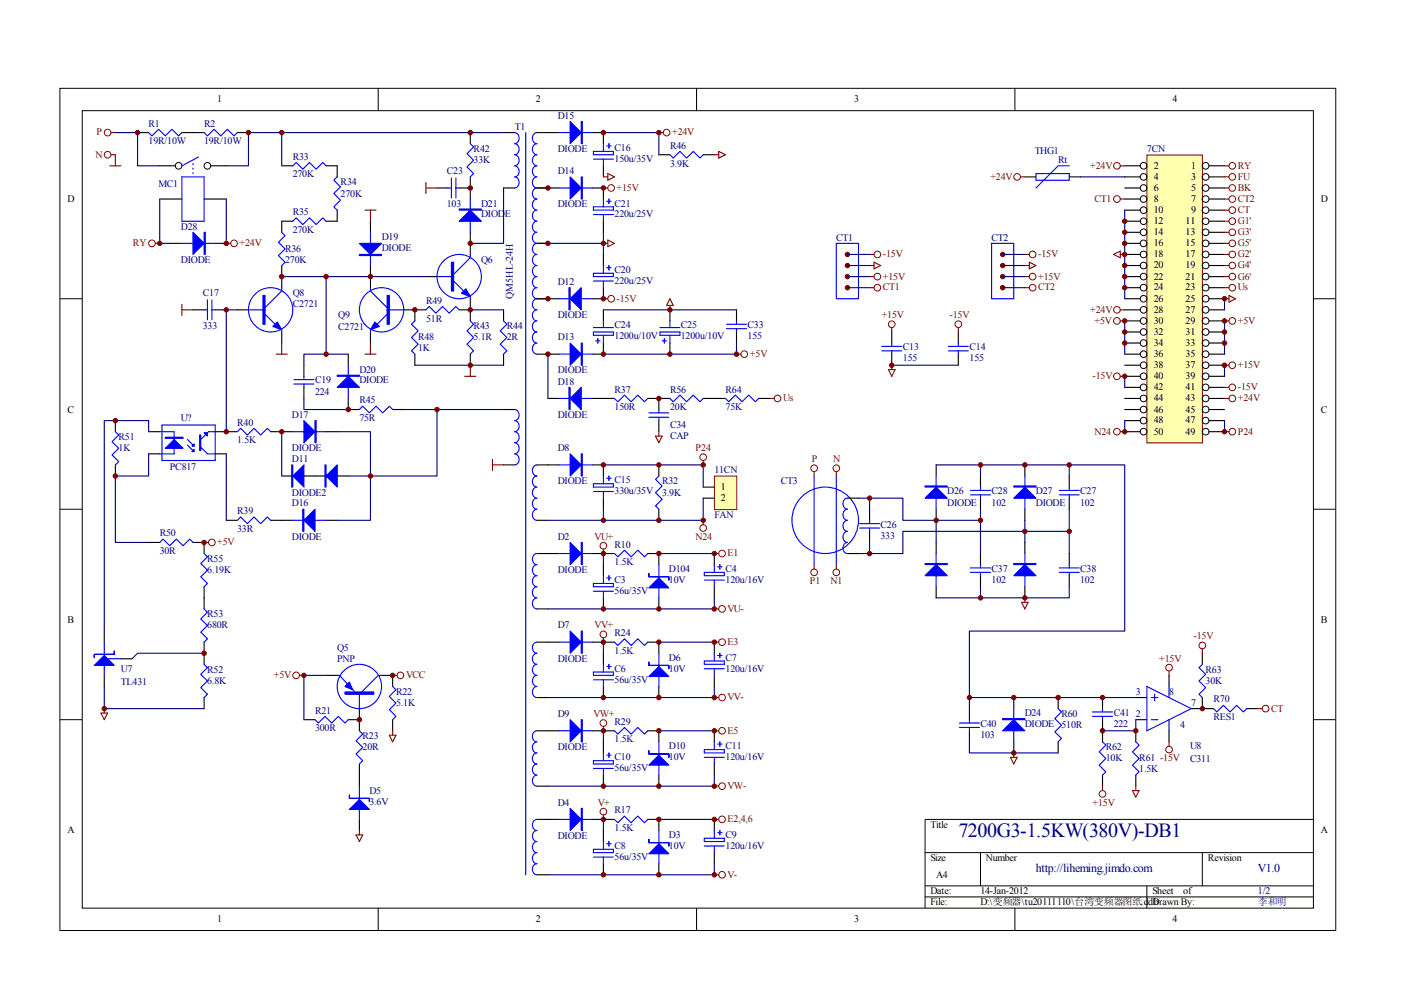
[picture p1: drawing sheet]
<svg xmlns="http://www.w3.org/2000/svg" width="297mm" height="210mm" viewBox="0 0 297 210" stroke-linecap="round" stroke-linejoin="round" font-family="sans-serif">
<g fill="none" stroke="#000" stroke-width=".21">
<path d="M12.7 18.7h270.5v178.6h-270.5zM80.2 18.7v4.7M147.7 18.7v4.7M215.2 18.7v4.7M17.4 23.5h261.1v169h-261.1zM12.7 63.3h4.7M278.4 63.3h4.7M12.7 108h4.7M278.4 108h4.7M12.7 152.6h4.7M278.4 152.6h4.7M278.4 173.7h-82.3v18.8"/>
<path d="M80.2 192.5v4.7M147.7 192.5v4.7M196.1 180.8h82.3M196.1 187.8h82.3M196.1 190.2h82.3M207.9 180.8v7M215.2 192.5v4.7M243.2 187.8v4.7M254.9 180.8v7"/>
</g>
<path d="M243.2 32.9h11.7v61h-11.7z" fill="#ffffb0"/>
<g fill="none" stroke="#800000" stroke-width=".21">
<path d="M243.2 32.9h11.7v61h-11.7z"/>
<circle cx="22.8" cy="32.8" r=".71"/>
<circle cx="22.8" cy="28.1" r=".7"/>
<circle cx="129.6" cy="39.9" r=".71"/>
<circle cx="141.3" cy="28.1" r=".71"/>
<circle cx="215.6" cy="37.5" r=".7"/>
<circle cx="236.8" cy="35.2" r=".71"/>
<circle cx="261.3" cy="35.2" r=".71"/>
<circle cx="261.3" cy="37.5" r=".71"/>
<circle cx="261.3" cy="39.9" r=".71"/>
<circle cx="32.2" cy="51.6" r=".71"/>
<circle cx="49.6" cy="51.6" r=".71"/>
<circle cx="236.8" cy="42.2" r=".71"/>
<circle cx="261.3" cy="49.2" r=".71"/>
<circle cx="261.3" cy="51.6" r=".71"/>
<circle cx="261.3" cy="53.9" r=".71"/>
<circle cx="261.3" cy="56.3" r=".71"/>
<circle cx="261.3" cy="46.9" r=".71"/>
<circle cx="261.3" cy="58.6" r=".71"/>
<circle cx="261.3" cy="42.2" r=".71"/>
<circle cx="129.6" cy="63.3" r=".71"/>
<circle cx="157.8" cy="75.1" r=".71"/>
<circle cx="236.8" cy="68" r=".71"/>
<circle cx="236.8" cy="79.8" r=".71"/>
<circle cx="236.8" cy="65.7" r=".71"/>
<circle cx="261.3" cy="68" r=".71"/>
<circle cx="261.3" cy="61" r=".71"/>
<circle cx="261.3" cy="77.4" r=".71"/>
<circle cx="164.9" cy="84.5" r=".7"/>
<circle cx="236.8" cy="91.5" r=".71"/>
<circle cx="261.3" cy="82.1" r=".71"/>
<circle cx="261.3" cy="91.5" r=".71"/>
<circle cx="261.3" cy="84.5" r=".71"/>
<circle cx="44.9" cy="115" r=".71"/>
</g>
<g fill="none" stroke="#000" stroke-width=".21">
<circle cx="37.9" cy="35.2" r=".71"/>
<circle cx="44" cy="35.2" r=".71"/>
<circle cx="242.5" cy="35.2" r=".71"/>
<circle cx="242.5" cy="39.9" r=".7"/>
<circle cx="242.5" cy="37.5" r=".7"/>
<circle cx="255.6" cy="35.2" r=".71"/>
<circle cx="255.6" cy="37.5" r=".71"/>
<circle cx="255.6" cy="39.9" r=".71"/>
<circle cx="242.5" cy="49.2" r=".71"/>
<circle cx="242.5" cy="51.6" r=".71"/>
<circle cx="242.5" cy="53.9" r=".7"/>
<circle cx="242.5" cy="44.6" r=".7"/>
<circle cx="242.5" cy="46.9" r=".7"/>
<circle cx="242.5" cy="56.3" r=".7"/>
<circle cx="242.5" cy="42.2" r=".7"/>
<circle cx="242.5" cy="58.6" r=".7"/>
<circle cx="255.6" cy="49.2" r=".71"/>
<circle cx="255.6" cy="51.6" r=".71"/>
<circle cx="255.6" cy="44.6" r=".71"/>
<circle cx="255.6" cy="53.9" r=".71"/>
<circle cx="255.6" cy="46.9" r=".71"/>
<circle cx="255.6" cy="56.3" r=".71"/>
<circle cx="255.6" cy="58.6" r=".71"/>
<circle cx="255.6" cy="42.2" r=".71"/>
<circle cx="242.5" cy="79.8" r=".71"/>
<circle cx="242.5" cy="65.7" r=".71"/>
<circle cx="242.5" cy="68" r=".71"/>
<circle cx="242.5" cy="72.7" r=".7"/>
<circle cx="242.5" cy="61" r=".7"/>
<circle cx="242.5" cy="77.4" r=".7"/>
<circle cx="242.5" cy="63.3" r=".7"/>
<circle cx="242.5" cy="70.4" r=".7"/>
<circle cx="242.5" cy="75.1" r=".7"/>
<circle cx="255.6" cy="68" r=".71"/>
<circle cx="255.6" cy="65.7" r=".71"/>
<circle cx="255.6" cy="79.8" r=".71"/>
<circle cx="255.6" cy="70.4" r=".71"/>
<circle cx="255.6" cy="75.1" r=".71"/>
<circle cx="255.6" cy="61" r=".71"/>
<circle cx="255.6" cy="72.7" r=".71"/>
<circle cx="255.6" cy="77.4" r=".71"/>
<circle cx="255.6" cy="63.3" r=".71"/>
<circle cx="242.5" cy="82.1" r=".71"/>
<circle cx="242.5" cy="91.5" r=".7"/>
<circle cx="242.5" cy="86.8" r=".7"/>
<circle cx="242.5" cy="89.2" r=".7"/>
<circle cx="242.5" cy="84.5" r=".7"/>
<circle cx="255.6" cy="82.1" r=".71"/>
<circle cx="255.6" cy="91.5" r=".71"/>
<circle cx="255.6" cy="89.2" r=".71"/>
<circle cx="255.6" cy="84.5" r=".71"/>
<circle cx="255.6" cy="86.8" r=".71"/>
</g>
<g fill="none" stroke="#000" stroke-width=".23">
<path d="M29.2 28.1h2.3M33.9 35.2h3.3M38.6 28.1h4.7M44.7 35.2h3.3M50.3 28.1h2.4M59.7 35.2h2.4M69.1 35.2h2.4v2.3M92.7 39.9h2.3M97.4 39.9h2.3M99.7 28.1v2.4M99.7 37.5v4.7M106.8 39.9h2.3"/>
<path d="M106.8 28.1h2.3M113.8 39.9h4.7M113.8 28.1h4.7M125.6 39.9h2.3v2.3M125.6 28.1h2.3v2.4M127.9 35.2v2.3M139.7 32.8h2.3M149.1 32.8h2.3M217.3 37.5h2.3M226.7 37.5h2.3M238.5 35.2h3.2M238.5 37.5h3.2"/>
<path d="M238.5 39.9h3.2M256.3 35.2h3.3M256.3 37.5h3.3M256.3 39.9h3.3M33.9 42.2h4.7M36.2 51.6h2.4M43.3 42.2h4.7M45.6 51.6h2.4M59.7 56.3v4.7M62.1 46.9h-2.4v2.4M71.5 44.6v2.3h-2.4M78.5 46.9v2.4"/>
<path d="M78.5 56.3v4.7M90.3 58.6h2.4M99.7 49.3v4.6M113.8 51.6h2.4M127.9 46.9v2.4M127.9 53.9v2.4M238.5 42.2h3.2M238.5 44.6h3.2M238.5 46.9h3.2M238.5 49.3h3.2M238.5 51.6h3.2M238.5 53.9h3.2"/>
<path d="M238.5 56.3h3.2M238.5 58.6h3.2M256.3 42.2h3.3M256.3 44.6h3.3M256.3 46.9h3.3M256.3 49.3h3.3M256.3 51.6h3.3M256.3 53.9h3.3M256.3 56.3h3.3M256.3 58.6h3.3M50.3 65.7h2.4M59.7 70.4v2.3"/>
<path d="M64.4 77.4v2.4M73.8 75.1v2.3M78.5 70.4v2.3M85.6 65.7h4.7M97.4 65.7h2.3M99.7 63.3v4.7M99.7 75.1v2.3M106.8 65.7v2.3M106.8 75.1v2.3M113.8 63.3h4.7M113.8 75.1h4.7M127.9 61v2.3h-2.3"/>
<path d="M127.9 72.7v2.4h-2.3M127.9 65.7v2.3M142 65.7v2.3M142 72.7v2.4M156.2 65.7v2.3M156.2 70.4v2.3M238.5 61h3.2M238.5 63.3h3.2M238.5 65.7h3.2M238.5 68h3.2M238.5 70.4h3.2M238.5 72.7h3.2"/>
<path d="M238.5 75.1h3.2M238.5 77.4h3.2M238.5 79.8h3.2M256.3 61h3.3M256.3 63.3h3.3M256.3 65.7h3.3M256.3 68h3.3M256.3 70.4h3.3M256.3 72.7h3.3M256.3 75.1h3.3M256.3 77.4h3.3M256.3 79.8h3.3"/>
<path d="M24.5 89.2v2.3M24.5 98.6v2.3M31.5 91.5h2.4M31.5 96.2h2.4M45.6 91.5h4.7M45.6 96.2h2.4M57.4 91.5h4.7M64.4 82.1v2.4M69.1 91.5h2.4M73.8 84.5v2.3h2.4M83.2 86.8h2.4M106.8 86.8h2.3"/>
<path d="M106.8 98.6h2.3M113.8 98.6h4.7M116.2 84.5h2.3M125.6 84.5h4.7M125.6 98.6h2.3v2.3M137.3 84.5h4.7M139.7 84.5v2.3M139.7 89.2v2.3M139.7 98.6v2.3M149.1 84.5h4.7M160.9 84.5h2.3M238.5 82.1h3.2"/>
<path d="M238.5 84.5h3.2M238.5 86.8h3.2M238.5 89.2h3.2M238.5 91.5h3.2M256.3 82.1h3.3M256.3 84.5h3.3M256.3 86.8h3.3M256.3 89.2h3.3M256.3 91.5h3.3M31.5 115h2.4M40.9 115h2.4v2.4M48 110.3h2.3"/>
<path d="M57.4 110.3h4.7M59.7 100.9h2.4M64.4 100.9h4.7M69.1 110.3h2.4M71.5 100.9h2.3M113.8 110.3h2.4M113.8 117.4h4.7M125.6 117.4h4.7M127.9 105.6v2.4M127.9 119.7v2.4M137.3 117.4h2.4v2.3M139.7 108v2.3"/>
<path d="M151.4 117.4v2.3M22.1 133.8v2.4M25.6 139.7h2.4M43.3 124.4v4.7M43.3 136.2v4.7M113.8 129.1h2.4M127.9 126.8v2.3M139.7 126.8v2.3M151.4 124.4v2.4M22.1 143.2v2.3M43.3 147.9v2.3M224.3 147.9v2.3"/>
<path d="M224.3 157.3v2.3M233.8 154.9v2.4M240.8 154.9v2.4M233.8 164.3v2.4M240.8 164.3v2.4"/>
</g>
<g fill="none" stroke="#800000" stroke-width=".23">
<path d="M23.3 35.2h2.3M23.5 28.1h1M23.5 32.8h1v2.4M90.3 39.9h2.4M90.3 38.7v2.3M127.9 37.5h1M127.9 39.9h1M128.9 36.8l1.4 .7-1.4 .7zM139.7 28.1h.9M151.4 32.8h1M152.4 32.1l1.4 .7-1.4 .7zM216.3 37.5h1"/>
<path d="M237.5 35.2h1M259.6 37.5h1M259.6 35.2h1M259.6 39.9h1M32.9 51.6h1M48 51.6h.9M77.4 44.6h2.3M78.5 44.6v2.3M127.9 51.6h1M128.9 50.9l1.4 .7-1.4 .7zM236.1 53.9l1.4-.7v1.5zM237.5 42.2h1"/>
<path d="M237.5 53.9h1M259.6 42.2h1M259.6 53.9h1M259.6 46.9h1M259.6 49.3h1M259.6 51.6h1M259.6 56.3h1M259.6 58.6h1M58.6 75.1h2.3M59.7 72.7v2.4M77.4 75.1h2.3M78.5 72.7v2.4"/>
<path d="M98.5 79.8h2.4M99.7 77.4v2.4M127.9 63.3h1M142 63.3l.7 1.5h-1.4zM142 64.8v.9M156.2 75.1h.9M237.5 68h1M237.5 79.8h1M237.5 65.7h1M259.6 68h1M259.6 77.4h1M259.6 63.3h1"/>
<path d="M259.6 61h1M260.6 62.6l1.4 .7-1.4 .7zM104.4 97.4v2.3M104.4 98.6h2.4M139 92.5h1.4l-.7 1.4zM139.7 91.5v1M163.2 84.5h.9M237.5 91.5h1M259.6 91.5h1M259.6 82.1h1M259.6 84.5h1M43.3 115h.9"/>
<path d="M21.4 151.2h1.4l-.7 1.4zM22.1 150.2v1"/>
</g>
<g fill="none" stroke="#000080" stroke-width=".23">
<path d="M24.5 28.1h4.7v7.1h4.7M59.7 28.1v7.1M106.8 39.9v11.7h-7.1M106.8 28.1h-54.1v7.1h-4.7M127.9 28.1h11.8v4.7M229 37.5h9.5M33.9 42.2v9.4h2.3M48 42.2v9.4M59.7 58.6h30.6M69.1 58.6v16.5M116.2 51.6h11.7M127.9 49.3v4.6"/>
<path d="M238.5 44.6v18.7M50.3 65.7h-2.3v25.8M73.8 75.1h-9.4v2.3M99.7 65.7h7.1M99.7 77.4h7.1M116.2 75.1v9.4M127.9 65.7h28.3M156.2 72.7v2.4h-28.3M238.5 68v7.1M238.5 79.8v2.3M259.6 63.3v2.4M259.6 68v7.1"/>
<path d="M259.6 77.4v2.4M31.5 96.2v4.7h-7v14.1h7M31.5 91.5v-2.3h-9.4v44.6M48 96.2v14.1M59.7 91.5v9.4M64.4 84.5v2.3h9.4M71.5 91.5h7v18.8h-7M85.6 86.8h21.2M92.7 86.8v14.1h-18.9M238.5 89.2v2.3M259.6 89.2v2.3M43.3 138.5h-14.1l-1.2 1.2"/>
<path d="M22.1 145.5v4.7h21.2"/>
</g>
<g fill="#800000" stroke="#800000" stroke-width=".21">
<circle cx="238.5" cy="46.9" r=".47"/>
<circle cx="238.5" cy="49.2" r=".47"/>
<circle cx="238.5" cy="51.6" r=".47"/>
<circle cx="238.5" cy="53.9" r=".47"/>
<circle cx="238.5" cy="56.3" r=".47"/>
<circle cx="238.5" cy="58.6" r=".47"/>
<circle cx="238.5" cy="61" r=".47"/>
<circle cx="259.6" cy="63.3" r=".47"/>
<circle cx="259.6" cy="68" r=".47"/>
<circle cx="238.5" cy="68" r=".47"/>
<circle cx="259.6" cy="70.4" r=".47"/>
<circle cx="238.5" cy="70.4" r=".47"/>
<circle cx="259.6" cy="72.7" r=".47"/>
<circle cx="238.5" cy="72.7" r=".47"/>
<circle cx="259.6" cy="77.4" r=".47"/>
<circle cx="238.5" cy="79.8" r=".47"/>
<circle cx="259.6" cy="91.5" r=".47"/>
<circle cx="99.7" cy="51.6" r=".47"/>
<circle cx="99.7" cy="28.1" r=".47"/>
<circle cx="29.2" cy="28.1" r=".47"/>
<circle cx="52.7" cy="28.1" r=".47"/>
<circle cx="59.7" cy="28.1" r=".47"/>
<circle cx="59.7" cy="58.6" r=".47"/>
<circle cx="78.5" cy="58.6" r=".47"/>
<circle cx="99.7" cy="65.7" r=".47"/>
<circle cx="33.9" cy="51.6" r=".47"/>
<circle cx="48" cy="51.6" r=".47"/>
<circle cx="73.8" cy="86.8" r=".47"/>
<circle cx="69.1" cy="58.6" r=".47"/>
<circle cx="69.1" cy="75.1" r=".47"/>
<circle cx="92.7" cy="86.8" r=".47"/>
<circle cx="78.5" cy="100.9" r=".47"/>
<circle cx="59.7" cy="91.5" r=".47"/>
<circle cx="48" cy="91.5" r=".47"/>
<circle cx="24.5" cy="100.9" r=".47"/>
<circle cx="24.5" cy="89.2" r=".47"/>
<circle cx="43.3" cy="138.5" r=".47"/>
<circle cx="22.1" cy="150.2" r=".47"/>
<circle cx="43.3" cy="115" r=".47"/>
<circle cx="99.7" cy="39.9" r=".47"/>
<circle cx="116.2" cy="39.9" r=".47"/>
<circle cx="116.2" cy="63.3" r=".47"/>
<circle cx="127.9" cy="39.9" r=".47"/>
<circle cx="127.9" cy="63.3" r=".47"/>
<circle cx="116.2" cy="75.1" r=".47"/>
<circle cx="116.2" cy="51.6" r=".47"/>
<circle cx="127.9" cy="51.6" r=".47"/>
<circle cx="127.9" cy="28.1" r=".47"/>
<circle cx="139.7" cy="28.1" r=".47"/>
<circle cx="139.7" cy="84.5" r=".47"/>
<circle cx="127.9" cy="75.1" r=".47"/>
<circle cx="142" cy="75.1" r=".47"/>
<circle cx="156.1" cy="75.1" r=".47"/>
<circle cx="142" cy="65.7" r=".47"/>
</g>
<g fill="none" stroke="#00f" stroke-width=".23">
<path d="M31.5 28.1l.7 .7 1.4-1.4 1.4 1.4 1.4-1.4 1.5 1.4 .7-.7M38.6 37.5h4.7v9.4h-4.7zM40.9 34.7v.2M40.9 35.6v.3M40.9 36.6v.2M42.1 33.3l-3.5 1.9M43.3 28.1l.7 .7 1.4-1.4 1.4 1.4 1.4-1.4 1.4 1.4 .7-.7M62.1 35.2l.7-.7 1.4 1.4 1.4-1.4 1.4 1.4 1.4-1.4 .7 .7M71.5 37.5l-.7 .7 1.4 1.4-1.4 1.4 1.4 1.4-1.4 1.5 .7 .7M95 39.9h.7M95.7 37.7v4.3M96.7 39.9h.7"/>
<path d="M96.7 37.7v4.3M99.7 30.5l.7 .7-1.4 1.4 1.4 1.4-1.4 1.4 1.4 1.4-.7 .7M109.1 28.1a1.2 1.2 0 0 1 1 1.2 1.2 1.2 0 0 1-1 1.2 1.2 1.2 0 0 1 1 1.1 1.2 1.2 0 0 1-1 1.2 1.2 1.2 0 0 1 1 1.2 1.2 1.2 0 0 1-1 1.2 1.2 1.2 0 0 1 1 1.1 1.2 1.2 0 0 1-1 1.2 1.2 1.2 0 0 1 1 1.2 1.2 1.2 0 0 1-1 1.2M111.5 28.1v157.4M113.8 28.1a1.2 1.2 0 0 0-.9 1.2 1.2 1.2 0 0 0 .9 1.2 1.21 1.21 0 0 0-.9 1.1 1.21 1.21 0 0 0 .9 1.2 1.2 1.2 0 0 0-.9 1.2 1.2 1.2 0 0 0 .9 1.2 1.2 1.2 0 0 0-.9 1.1 1.2 1.2 0 0 0 .9 1.2 1.2 1.2 0 0 0-.9 1.2 1.2 1.2 0 0 0 .9 1.2 1.2 1.2 0 0 0-.9 1.1 1.2 1.2 0 0 0 .9 1.2 1.2 1.2 0 0 0-.9 1.2 1.2 1.2 0 0 0 .9 1.2 1.2 1.2 0 0 0-.9 1.1 1.2 1.2 0 0 0 .9 1.2 1.21 1.21 0 0 0-.9 1.2 1.21 1.21 0 0 0 .9 1.2 1.2 1.2 0 0 0-.9 1.1 1.2 1.2 0 0 0 .9 1.2 1.2 1.2 0 0 0-.9 1.2 1.2 1.2 0 0 0 .9 1.1 1.2 1.2 0 0 0-.9 1.2 1.2 1.2 0 0 0 .9 1.2 1.2 1.2 0 0 0-.9 1.2 1.2 1.2 0 0 0 .9 1.1 1.2 1.2 0 0 0-.9 1.2 1.2 1.2 0 0 0 .9 1.2 1.2 1.2 0 0 0-.9 1.2 1.2 1.2 0 0 0 .9 1.1 1.2 1.2 0 0 0-.9 1.2 1.2 1.2 0 0 0 .9 1.2M118.5 39.9h7.1M118.5 28.1h7.1M125.8 32.1h4.2v.7h-4.2zM125.8 33.7h4.2M127.9 30.5v1.6M127.9 33.7v1.5M128.6 30.9h1"/>
<path d="M129.1 30.5v.9M142 32.8l.7 .7 1.5-1.4 1.4 1.4 1.4-1.4 1.4 1.4 .7-.7M219.6 36.8h7.1v1.4h-7.1zM226.7 35.2h-2.4l-4.7 4.7M38.6 51.6h7M59.7 49.3l.7 .7-1.4 1.4 1.4 1.4-1.4 1.4 1.4 1.4-.7 .7M62.1 46.9l.7-.7 1.4 1.4 1.4-1.4 1.4 1.4 1.4-1.4 .7 .7M78.5 49.3v7M92.7 58.6h3.5M96.2 59.6l2.1 2.1M99.7 53.9v.8l-3.5 3.5M99.7 42.2v7.1"/>
<path d="M125.8 57.9h4.2v.7h-4.2zM125.8 43.9h4.2v.7h-4.2zM125.8 45.5h4.2M125.8 59.6h4.2M127.9 42.2v1.7M127.9 45.5v1.4M127.9 56.3v1.6M127.9 59.6v1.4M128.6 42.7h1M128.6 56.8h1M129.1 42.2v.9M129.1 56.3v.9"/>
<path d="M52.7 65.7h3.5M56.2 66.6l2.1 2.1M59.7 61v.7l-3.5 3.5M59.7 69.9v.5M64.4 79.8v.7M73.8 77.4v7.1M78.5 61v.7l3.6 3.5M78.5 69.9v.5M82.1 65.7h3.5M82.1 66.6l-2.1 2.1M90.3 65.7l.7-.7 1.4 1.4 1.4-1.4 1.4 1.4 1.5-1.4 .7 .7M99.7 68l.7 .7-1.4 1.5 1.4 1.4-1.4 1.4 1.4 1.4-.7 .7"/>
<path d="M99.7 62.9v.4M106.8 68l.7 .7-1.4 1.5 1.4 1.4-1.4 1.4 1.4 1.4-.7 .7M113.8 65.7a1.2 1.2 0 0 0-.9 1.2 1.2 1.2 0 0 0 .9 1.1 1.2 1.2 0 0 0-.9 1.2 1.2 1.2 0 0 0 .9 1.2 1.2 1.2 0 0 0-.9 1.2 1.2 1.2 0 0 0 .9 1.1 1.2 1.2 0 0 0-.9 1.2 1.2 1.2 0 0 0 .9 1.2M118.5 63.3h7.1M118.5 75.1h7.1M125.8 70.4h4.2v.7h-4.2zM125.8 69.5h4.2M126.3 72.3h.9M126.8 71.8v.9M127.9 68v1.5M127.9 71.1v1.6M139.9 69.5h4.3"/>
<path d="M139.9 70.4h4.3v.7h-4.3zM140.4 72.3h.9M140.9 71.8v.9M142 68v1.5M142 71.1v1.6M154 68.7h4.3M154 69.7h4.3M156.2 68v.7M156.2 69.7v.7M24.5 91.5l.7 .7-1.4 1.4 1.4 1.5-1.4 1.4 1.4 1.4-.7 .7M33.9 91.5h3v4.7h-3M34.3 90.1h11.3v7.5h-11.3z"/>
<path d="M39.7 93.2l1.5 1.4M39.7 94.3l1.5 1.5M42.6 94.8l1.4 1.4h1.6M45.6 91.5h-1.4l-1.6 1.7M50.3 91.5l.7-.7 1.4 1.4 1.5-1.4 1.4 1.4 1.4-1.4 .7 .7M62.1 91.5h7M62.3 80.5h4.3M62.3 81.4h4.3M64.4 81.4v.7M76.2 86.8l.7-.7 1.4 1.4 1.4-1.4 1.4 1.4 1.4-1.4 .7 .7M109.1 86.8a1.2 1.2 0 0 1 1 1.2 1.2 1.2 0 0 1-1 1.2 1.2 1.2 0 0 1 1 1.2 1.2 1.2 0 0 1-1 1.1 1.2 1.2 0 0 1 1 1.2 1.2 1.2 0 0 1-1 1.2 1.2 1.2 0 0 1 1 1.2 1.2 1.2 0 0 1-1 1.1M109.1 96.2a1.2 1.2 0 0 1 1 1.2 1.2 1.2 0 0 1-1 1.2"/>
<path d="M113.8 98.6a1.2 1.2 0 0 0-.9 1.1 1.2 1.2 0 0 0 .9 1.2 1.2 1.2 0 0 0-.9 1.2 1.2 1.2 0 0 0 .9 1.2 1.2 1.2 0 0 0-.9 1.1 1.2 1.2 0 0 0 .9 1.2 1.2 1.2 0 0 0-.9 1.2 1.2 1.2 0 0 0 .9 1.2 1.2 1.2 0 0 0-.9 1.1 1.2 1.2 0 0 0 .9 1.2M118.5 84.5h7.1M118.5 98.6h7.1M130.3 84.5l.7 .7 1.4-1.4 1.4 1.4 1.4-1.4 1.4 1.4 .7-.7M137.6 87.5h4.2M137.6 88.5h4.2M139.7 86.8v.7M139.7 88.5v.7M142 84.5l.7 .7 1.5-1.4 1.4 1.4 1.4-1.4 1.4 1.4 .7-.7M153.8 84.5l.7 .7 1.4-1.4 1.4 1.4 1.4-1.4 1.4 1.4 .8-.7M33.9 115l.7-.7 1.4 1.4 1.4-1.4 1.4 1.4 1.4-1.4 .7 .7M43.3 117.4l.7 .7-1.4 1.4 1.4 1.4-1.4 1.4 1.4 1.4-.7 .7"/>
<path d="M50.3 110.3l.7-.7 1.4 1.4 1.5-1.4 1.4 1.4 1.4-1.4 .7 .7M62.1 110.3h7M113.8 117.4a1.2 1.2 0 0 0-.9 1.1 1.2 1.2 0 0 0 .9 1.2 1.2 1.2 0 0 0-.9 1.2 1.2 1.2 0 0 0 .9 1.2 1.2 1.2 0 0 0-.9 1.1 1.2 1.2 0 0 0 .9 1.2 1.2 1.2 0 0 0-.9 1.2 1.2 1.2 0 0 0 .9 1.2M118.5 117.4h7.1M125.8 102.6h4.2v.7h-4.2zM125.8 104.2h4.2M127.9 100.9v1.7M127.9 104.2v1.4M128.6 101.4h1M129.1 100.9v1M130.3 117.4l.7 .7 1.4-1.4 1.4 1.4 1.4-1.4 1.4 1.4 .7-.7M139.7 100.9l-.7 .7 1.4 1.4-1.4 1.4 1.4 1.5-1.4 1.4 .7 .7"/>
<path d="M139.7 119.7v7.1M151.4 119.7v1.7M152.6 119.7v1M22.1 136.2v7M22.3 139.7h3.3M43.3 129.1l.7 .7-1.4 1.4 1.4 1.4-1.4 1.4 1.4 1.4-.7 .8M113.8 126.8a1.2 1.2 0 0 0-.9 1.1 1.2 1.2 0 0 0 .9 1.2M125.8 123.7h4.2v.7h-4.2zM125.8 125.3h4.2M127.9 122.1v1.6M127.9 125.3v1.5M128.6 122.5h1"/>
<path d="M129.1 122.1v.9M149.3 121.4h4.3v.7h-4.3zM149.3 123h4.3M151.4 123v1.4M152.2 120.2h.9M43.3 140.9l.7 .7-1.4 1.4 1.4 1.4-1.4 1.4 1.4 1.4-.7 .7M224.3 150.2l.8 .7-1.5 1.5 1.5 1.4-1.5 1.4 1.5 1.4-.8 .7M233.8 157.3l.7 .7-1.5 1.4 1.5 1.4-1.5 1.4 1.5 1.4-.7 .7M240.8 157.3l.7 .7-1.4 1.4 1.4 1.4-1.4 1.4 1.4 1.4-.7 .7"/>
<circle cx="97.4" cy="58.6" r="4.7"/>
<circle cx="57.4" cy="65.7" r="4.7"/>
<circle cx="80.9" cy="65.7" r="4.7"/>
</g>
<g fill="#00f" stroke="#00f" stroke-width=".23">
<path d="M97.8 62.2l1-1 .9 1.7z"/>
<path d="M57.9 69.2l.9-.9 .9 1.6z"/>
<path d="M79.5 68.3l.9 .9-1.9 .7z"/>
<path d="M97.4 46.9l2.3-2.3 2.4 2.3z"/>
<path d="M76.2 51.6h4.7l-2.4 2.3z"/>
<path d="M40.9 49.3l2.4 2.3-2.4 2.3z"/>
<path d="M36.9 93.2l1.9 1.9h-3.8z"/>
<path d="M40.7 95.8l.5-.5v.5z"/>
<path d="M41.2 94.1v.5h-.5z"/>
<path d="M43.3 91.8h.7v.7z"/>
<path d="M66.8 108v4.7l-2.4-2.4z"/>
<path d="M71.5 82.1l2.3-2.3 2.4 2.3z"/>
<path d="M62.1 100.9l2.3-2.3v4.7z"/>
<path d="M71.5 98.6v4.7l-2.4-2.4z"/>
<path d="M64.4 89.2l2.4 2.3-2.4 2.4z"/>
<path d="M20 141.1l2.1-2.1 2.1 2.1z"/>
<path d="M120.9 25.8l2.3 2.3-2.3 2.4z"/>
<path d="M120.9 37.5l2.3 2.4-2.3 2.3z"/>
<path d="M120.9 63.3l2.3-2.3v4.7z"/>
<path d="M120.9 72.7l2.3 2.4-2.3 2.3z"/>
<path d="M120.9 84.5l2.3-2.4v4.7z"/>
<path d="M120.9 96.2l2.3 2.4-2.3 2.3z"/>
<path d="M120.9 115l2.3 2.4-2.3 2.3z"/>
<path d="M137.6 124.6l2.1-2.1 2.1 2.1z"/>
<path d="M95.7 55.6h.5v6.1h-.5z" fill-rule="evenodd"/>
<path d="M55.7 62.6h.5v6.1h-.5z" fill-rule="evenodd"/>
<path d="M82.1 62.6h.4v6.1h-.4z" fill-rule="evenodd"/>
<path d="M97.4 44.3h4.7v.3h-4.7z" fill-rule="evenodd"/>
<path d="M76.2 53.9h4.7v.3h-4.7z" fill-rule="evenodd"/>
<path d="M43.3 49.3h.2v4.6h-.2z" fill-rule="evenodd"/>
<path d="M35 92.7h3.8v.2h-3.8z" fill-rule="evenodd"/>
<path d="M42.3 92.2h.3v3.3h-.3z" fill-rule="evenodd"/>
<path d="M64.2 108h.2v4.7h-.2z" fill-rule="evenodd"/>
<path d="M71.5 79.5h4.7v.3h-4.7z" fill-rule="evenodd"/>
<path d="M61.8 98.6h.3v4.7h-.3z" fill-rule="evenodd"/>
<path d="M68.9 98.6h.2v4.7h-.2z" fill-rule="evenodd"/>
<path d="M66.8 89.2h.2v4.7h-.2z" fill-rule="evenodd"/>
<path d="M20 138.7v.7v-.7h4.2v-.7v.7z" fill-rule="evenodd"/>
<path d="M123.2 25.8h.3v4.7h-.3z" fill-rule="evenodd"/>
<path d="M123.2 37.5h.3v4.7h-.3z" fill-rule="evenodd"/>
<path d="M120.6 61h.3v4.7h-.3z" fill-rule="evenodd"/>
<path d="M123.2 72.7h.3v4.7h-.3z" fill-rule="evenodd"/>
<path d="M120.6 82.1h.3v4.7h-.3z" fill-rule="evenodd"/>
<path d="M123.2 96.2h.3v4.7h-.3z" fill-rule="evenodd"/>
<path d="M123.2 115h.3v4.7h-.3z" fill-rule="evenodd"/>
<path d="M137.6 121.6v.7h4.2v.7v-.7h-4.2z" fill-rule="evenodd"/>
</g>
<path d="M151.6 101h4.6v7h-4.6z" fill="#ffffb0"/>
<g fill="none" stroke="#800000" stroke-width=".21">
<path d="M151.5 100.9h4.7v7.1h-4.7z"/>
<circle cx="186" cy="53.9" r=".71"/>
<circle cx="186" cy="58.6" r=".71"/>
<circle cx="218.9" cy="53.9" r=".7"/>
<circle cx="218.9" cy="58.6" r=".7"/>
<circle cx="261.3" cy="44.6" r=".71"/>
<circle cx="186" cy="61" r=".71"/>
<circle cx="189.1" cy="68.7" r=".71"/>
<circle cx="203.2" cy="68.7" r=".71"/>
<circle cx="218.9" cy="61" r=".7"/>
<circle cx="149.1" cy="96.9" r=".71"/>
<circle cx="172.6" cy="99.3" r=".71"/>
<circle cx="177.3" cy="99.3" r=".71"/>
<circle cx="127.9" cy="115.7" r=".71"/>
<circle cx="149.1" cy="112" r=".71"/>
<circle cx="153.1" cy="117.4" r=".71"/>
<circle cx="127.9" cy="134.5" r=".71"/>
<circle cx="153.1" cy="129.1" r=".71"/>
<circle cx="153.1" cy="136.2" r=".71"/>
<circle cx="172.6" cy="121.4" r=".71"/>
<circle cx="177.3" cy="121.4" r=".7"/>
<circle cx="254.9" cy="136.9" r=".71"/>
<circle cx="62.8" cy="143.2" r=".71"/>
<circle cx="84.9" cy="143.2" r=".71"/>
<circle cx="127.9" cy="153.3" r=".71"/>
<circle cx="153.1" cy="147.9" r=".71"/>
<circle cx="153.1" cy="154.9" r=".71"/>
<circle cx="247.9" cy="158.9" r=".71"/>
<circle cx="247.9" cy="141.6" r=".71"/>
<circle cx="268.3" cy="150.2" r=".71"/>
<circle cx="127.9" cy="172.1" r=".71"/>
<circle cx="153.1" cy="173.7" r=".71"/>
<circle cx="153.1" cy="166.7" r=".71"/>
<circle cx="233.8" cy="168.3" r=".71"/>
<circle cx="153.1" cy="185.5" r=".71"/>
</g>
<g fill="none" stroke="#000" stroke-width=".23">
<path d="M40.9 65.7h2.4M45.6 65.7h2.4M88 65.7v2.3M88 75.1v2.3M189.1 70.4v2.3M189.1 75.1v2.3M203.2 70.4v2.3M203.2 75.1v2.3M198.5 98.6v2.3M217.3 98.6v2.3M149.1 103.3h2.3M149.1 105.6h2.3"/>
<path d="M179.7 105.6h2.3M179.7 117.4h2.3M184.4 108v2.3M184.4 112.7v2.3M198.5 108v2.3M198.5 115v2.4M207.9 100.9v2.4M207.9 105.6v2.4M207.9 117.4v2.3M217.3 108v2.3M217.3 115v2.4M226.7 100.9v2.4"/>
<path d="M226.7 105.6v2.4M226.7 117.4v2.3M113.8 136.2h4.7M125.6 136.2h4.7M127.9 138.5v2.4M137.3 136.2h2.4v2.3M151.4 136.2v2.3M198.5 124.4v2.4M207.9 122.1v2.3M217.3 124.4v2.4M226.7 122.1v2.3M254.9 138.5v2.4"/>
<path d="M64.4 152.6h2.4M69.1 143.2h2.4M73.8 152.6h2.4M76.2 150.2v4.7M80.9 143.2h2.3v2.3M83.2 152.6v2.3M113.8 147.9h2.4M113.8 154.9h4.7M125.6 154.9h4.7M127.9 145.5v2.4M127.9 157.3v2.3M137.3 154.9h2.4v2.4"/>
<path d="M139.7 145.5v2.4M151.4 143.2v2.3M151.4 154.9v2.4M205.5 150.2v2.4M205.5 154.9v2.4M214.9 147.9v2.3M214.9 157.3v2.3M233.8 147.9v2.3M233.8 152.6v2.3M240.8 147.9h2.4M240.8 152.6h2.4M247.9 143.2v2.3"/>
<path d="M247.9 154.9v2.4M252.6 150.2h4.7M254.9 147.9v2.3M264.3 150.2h2.4M76.2 162v4.7M76.2 173.7v2.4M113.8 166.7h2.4M113.8 173.7h4.7M125.6 173.7h4.7M127.9 164.3v2.4M127.9 176.1v2.3M137.3 173.7h2.4v2.4"/>
<path d="M139.7 164.3v2.4M151.4 162v2.3M151.4 173.7v2.4M113.8 185.5h2.4M127.9 183.1v2.4M139.7 183.1v2.4M151.4 180.8v2.3"/>
</g>
<g fill="none" stroke="#800000" stroke-width=".23">
<path d="M184.4 53.9h.9M184.4 58.6h.9M184.4 56.3h.9M185.3 55.6l1.4 .7-1.4 .7zM217.3 53.9h.9M217.3 58.6h.9M217.3 56.3h.9M218.2 55.6l1.4 .7-1.4 .7zM259.6 44.6h1M38.6 64.5v2.4M38.6 65.7h2.3M184.4 61h.9"/>
<path d="M188.4 78.4h1.4l-.7 1.4zM189.1 69.5v.9M189.1 77.4v1M203.2 69.5v.9M217.3 61h.9M149.1 97.6v1M172.6 100v.9M177.3 100v.9M127.9 116.4v1M149.1 110.3v1M151.4 117.4h1M172.6 119.7v1"/>
<path d="M177.3 119.7v1M127.9 135.2v1M151.4 129.1h1M151.4 136.2h1M216.6 127.7h1.4l-.7 1.4zM217.3 126.8v.9M254.9 137.6v.9M63.5 143.2h.9M82.5 155.9h1.5l-.8 1.4zM83.2 143.2h1M83.2 154.9v1M127.9 154v.9"/>
<path d="M151.4 147.9h1M151.4 154.9h1M214.9 159.6v1M247.9 142.3v.9M247.9 157.3v.9M266.7 150.2h.9M75.5 177h1.4l-.7 1.4zM76.2 176.1v.9M127.9 172.8v.9M151.4 166.7h1M151.4 173.7h1M214.2 160.6h1.4l-.7 1.4z"/>
<path d="M233.8 166.7v.9M240.1 167.6h1.4l-.7 1.4zM240.8 166.7v.9M151.4 185.5h1"/>
</g>
<g fill="none" stroke="#000080" stroke-width=".23">
<path d="M179.7 53.9h4.7M179.7 56.3h4.7M179.7 58.6h4.7M212.6 53.9h4.7M212.6 56.3h4.7M212.6 58.6h4.7M88 77.4h11.7M179.7 61h4.7M189.1 77.4h14.1M212.6 61h4.7M127.9 98.6h21.2v4.7M198.5 98.6h28.2v2.3"/>
<path d="M207.9 98.6v2.3M226.7 98.6h11.8v35.2h-33v16.4M127.9 108v2.3M127.9 117.4v2.3M139.7 117.4h11.7M149.1 105.6v4.7h-32.9M182 105.6h9.4v4.7h7.1M184.4 105.6v2.4M184.4 115v2.4M198.5 110.3v4.7M198.5 110.3h9.4M207.9 108v9.4"/>
<path d="M217.3 110.3v4.7M226.7 112.7h-35.3v4.7h-9.4M226.7 108v9.4M127.9 136.2v2.3M139.7 136.2h11.7M151.4 126.8v2.3h-35.2M207.9 124.4v2.4M226.7 124.4v2.4h-28.2M69.1 143.2h-4.7v9.4M127.9 154.9v2.4M139.7 154.9h11.7M151.4 145.5v2.4h-35.2"/>
<path d="M205.5 157.3v2.3h18.8M205.5 147.9h35.3M240.8 152.6v2.3h-7M127.9 173.7v2.4M139.7 173.7h11.7M151.4 164.3v2.4h-35.2M151.4 183.1v2.4h-35.2"/>
</g>
<g fill="#800000" stroke="#800000" stroke-width=".21">
<circle cx="149.1" cy="110.3" r=".47"/>
<circle cx="139.7" cy="110.3" r=".47"/>
<circle cx="149.1" cy="98.6" r=".47"/>
<circle cx="127.9" cy="98.6" r=".47"/>
<circle cx="139.7" cy="98.6" r=".47"/>
<circle cx="127.9" cy="110.3" r=".47"/>
<circle cx="127.9" cy="117.4" r=".47"/>
<circle cx="127.9" cy="129.1" r=".47"/>
<circle cx="139.7" cy="129.1" r=".47"/>
<circle cx="139.7" cy="117.4" r=".47"/>
<circle cx="151.4" cy="117.4" r=".47"/>
<circle cx="151.4" cy="129.1" r=".47"/>
<circle cx="127.9" cy="147.9" r=".47"/>
<circle cx="139.7" cy="136.2" r=".47"/>
<circle cx="139.7" cy="147.9" r=".47"/>
<circle cx="127.9" cy="166.7" r=".47"/>
<circle cx="139.7" cy="154.9" r=".47"/>
<circle cx="139.7" cy="166.7" r=".47"/>
<circle cx="127.9" cy="185.5" r=".47"/>
<circle cx="139.7" cy="173.7" r=".47"/>
<circle cx="139.7" cy="185.5" r=".47"/>
<circle cx="127.9" cy="136.2" r=".47"/>
<circle cx="127.9" cy="154.9" r=".47"/>
<circle cx="127.9" cy="173.7" r=".47"/>
<circle cx="151.4" cy="173.7" r=".47"/>
<circle cx="151.4" cy="185.5" r=".47"/>
<circle cx="151.4" cy="136.2" r=".47"/>
<circle cx="151.4" cy="154.9" r=".47"/>
<circle cx="151.4" cy="166.7" r=".47"/>
<circle cx="151.4" cy="147.9" r=".47"/>
<circle cx="76.2" cy="152.6" r=".47"/>
<circle cx="83.2" cy="143.2" r=".47"/>
<circle cx="64.4" cy="143.2" r=".47"/>
<circle cx="48" cy="65.7" r=".47"/>
<circle cx="88" cy="65.7" r=".47"/>
<circle cx="99.7" cy="77.4" r=".47"/>
<circle cx="179.7" cy="53.9" r=".47"/>
<circle cx="179.7" cy="56.3" r=".47"/>
<circle cx="179.7" cy="58.6" r=".47"/>
<circle cx="179.7" cy="61" r=".47"/>
<circle cx="212.6" cy="53.9" r=".47"/>
<circle cx="212.6" cy="56.3" r=".47"/>
<circle cx="212.6" cy="58.6" r=".47"/>
<circle cx="212.6" cy="61" r=".47"/>
<circle cx="217.3" cy="98.6" r=".47"/>
<circle cx="207.9" cy="98.6" r=".47"/>
<circle cx="207.9" cy="110.3" r=".47"/>
<circle cx="207.9" cy="126.8" r=".47"/>
<circle cx="226.7" cy="112.7" r=".47"/>
<circle cx="198.5" cy="110.3" r=".47"/>
<circle cx="217.3" cy="112.7" r=".47"/>
<circle cx="184.4" cy="105.6" r=".47"/>
<circle cx="184.4" cy="117.4" r=".47"/>
<circle cx="224.3" cy="147.9" r=".47"/>
<circle cx="240.8" cy="154.9" r=".47"/>
<circle cx="254.9" cy="150.2" r=".47"/>
<circle cx="233.8" cy="147.9" r=".47"/>
<circle cx="214.9" cy="147.9" r=".47"/>
<circle cx="226.7" cy="98.6" r=".47"/>
<circle cx="205.5" cy="147.9" r=".47"/>
<circle cx="214.9" cy="159.6" r=".47"/>
<circle cx="217.3" cy="126.8" r=".47"/>
<circle cx="233.8" cy="154.9" r=".47"/>
<circle cx="238.5" cy="91.5" r=".47"/>
<circle cx="189.1" cy="77.4" r=".47"/>
</g>
<g fill="none" stroke="#00f" stroke-width=".23">
<path d="M177.3 51.6h4.7v11.7h-4.7zM210.2 51.6h4.7v11.7h-4.7zM43.3 65.7h.7M44 63.6v4.2M44.9 65.7h.7M44.9 63.6v4.2M88 68l-.8 .7 1.5 1.5-1.5 1.4 1.5 1.4-1.5 1.4 .8 .7M187 73.4h4.2M187 74.4h4.2M189.1 72.7v.7M189.1 74.4v.7M201.1 73.4h4.2"/>
<path d="M201.1 74.4h4.2M203.2 72.7v.7M203.2 74.4v.7M172.6 100.9v18.8M177.3 100.9v18.8M179.7 105.6a1.2 1.2 0 0 0-1 1.2 1.2 1.2 0 0 0 1 1.2 1.21 1.21 0 0 0-1 1.1 1.21 1.21 0 0 0 1 1.2 1.2 1.2 0 0 0-1 1.2 1.2 1.2 0 0 0 1 1.2 1.2 1.2 0 0 0-1 1.1 1.2 1.2 0 0 0 1 1.2 1.2 1.2 0 0 0-1 1.2 1.2 1.2 0 0 0 1 1.2M182.3 111h4.2M182.3 112h4.2M184.4 110.3v.7M184.4 112v.7M198.5 100.9v7.1M198.5 117.4v7"/>
<path d="M205.8 104h4.2M205.8 104.9h4.2M207.9 103.3v.7M207.9 104.9v.7M207.9 119.7v.7M217.3 100.9v7.1M217.3 117.4v7M224.6 104h4.2M224.6 104.9h4.2M226.7 103.3v.7M226.7 104.9v.7M226.7 119.7v.7"/>
<path d="M113.8 136.2a1.2 1.2 0 0 0-.9 1.1 1.2 1.2 0 0 0 .9 1.2 1.21 1.21 0 0 0-.9 1.2 1.21 1.21 0 0 0 .9 1.2 1.2 1.2 0 0 0-.9 1.1 1.2 1.2 0 0 0 .9 1.2 1.2 1.2 0 0 0-.9 1.2 1.2 1.2 0 0 0 .9 1.1 1.2 1.2 0 0 0-.9 1.2 1.2 1.2 0 0 0 .9 1.2M118.5 136.2h7.1M130.3 136.2l.7 .7 1.4-1.5 1.4 1.5 1.4-1.5 1.4 1.5 .7-.7M139.7 138.5v7M151.4 138.5v1.6M152.2 139h.9M152.6 138.5v.9M205.8 120.4h4.2M205.8 121.4h4.2M207.9 121.4v.7M224.6 120.4h4.2M224.6 121.4h4.2"/>
<path d="M226.7 121.4v.7M66.8 152.6l.7 .7 1.4-1.4 1.4 1.4 1.4-1.4 1.4 1.4 .7-.7M71.5 143.2h.5l3.3 3.5M76.2 154.9l.7 .7-1.4 1.5 1.4 1.4-1.4 1.4 1.4 1.4-.7 .7M76.2 147.2v3.3M80.9 143.2h-.7l-3.5 3.5M83.2 145.5l.8 .8-1.5 1.4 1.5 1.4-1.5 1.4 1.5 1.4-.8 .7M113.8 154.9a1.21 1.21 0 0 0-.9 1.2 1.21 1.21 0 0 0 .9 1.2 1.2 1.2 0 0 0-.9 1.2 1.2 1.2 0 0 0 .9 1.1 1.2 1.2 0 0 0-.9 1.2 1.2 1.2 0 0 0 .9 1.2 1.2 1.2 0 0 0-.9 1.2 1.2 1.2 0 0 0 .9 1.1 1.2 1.2 0 0 0-.9 1.2 1.2 1.2 0 0 0 .9 1.2M118.5 154.9h7.1M125.8 142.5h4.2v.7h-4.2zM125.8 144.1h4.2M127.9 140.9v1.6"/>
<path d="M127.9 144.1v1.4M127.9 159.6v1.7M128.6 141.3h1M129.1 140.9v.9M129.1 159.6v1M130.3 154.9l.7 .7 1.4-1.4 1.4 1.4 1.4-1.4 1.4 1.4 .7-.7M139.7 157.3v7M149.3 140.1h4.3v.8h-4.3zM149.3 158.9h4.3v.7h-4.3zM149.3 141.8h4.3M151.4 141.8v1.4M151.4 157.3v1.6"/>
<path d="M152.2 157.8h.9M152.6 157.3v.9M203.4 153.3h4.3M203.4 154.2h4.3M205.5 152.6v.7M205.5 154.2v.7M214.9 150.2v7.1M231.6 150.9h4.3M231.6 151.9h4.3M233.8 150.2v.7M233.8 151.9v.7M243.2 145.5l9.4 4.7-9.4 4.7z"/>
<path d="M244.1 152.6h1.4M244.1 147.9h1.4M244.8 147.2v1.4M247.9 145.5v2.4M247.9 152.6v2.3M254.9 140.9l-.7 .7 1.4 1.4-1.4 1.4 1.4 1.4-1.4 1.4 .7 .7M257.3 150.2l.7 .7 1.4-1.4 1.4 1.4 1.4-1.4 1.4 1.4 .7-.7M76.2 166.7v7M113.8 173.7a1.2 1.2 0 0 0-.9 1.2 1.2 1.2 0 0 0 .9 1.2 1.2 1.2 0 0 0-.9 1.2 1.2 1.2 0 0 0 .9 1.1 1.2 1.2 0 0 0-.9 1.2 1.2 1.2 0 0 0 .9 1.2 1.2 1.2 0 0 0-.9 1.2 1.2 1.2 0 0 0 .9 1.1 1.2 1.2 0 0 0-.9 1.2 1.2 1.2 0 0 0 .9 1.2M118.5 173.7h7.1M125.8 161.3h4.2v.7h-4.2zM125.8 162.9h4.2"/>
<path d="M127.9 162.9v1.4M127.9 178.4v1.7M128.6 160.1h1M128.6 178.9h1M129.1 178.4v1M130.3 173.7l.7 .7 1.4-1.4 1.4 1.4 1.4-1.4 1.4 1.4 .7-.7M139.7 176.1v7M149.3 177.7h4.3v.7h-4.3zM149.3 160.6h4.3M149.3 179.4h4.3M151.4 160.6v1.4M151.4 176.1v1.6"/>
<path d="M151.4 179.4v1.4M152.2 176.5h.9M152.6 176.1v.9M125.8 180.1h4.2v.7h-4.2zM125.8 181.7h4.2M127.9 181.7v1.4"/>
<circle cx="175" cy="110.3" r="7.1"/>
<circle cx="76.2" cy="145.5" r="4.7"/>
</g>
<g fill="#00f" stroke="#00f" stroke-width=".23">
<path d="M120.9 133.8l2.3 2.4-2.3 2.3z"/>
<path d="M137.6 143.4l2.1-2.1 2.1 2.1z"/>
<path d="M120.9 152.6l2.3 2.3-2.3 2.4z"/>
<path d="M137.6 162.2l2.1-2.1 2.1 2.1z"/>
<path d="M120.9 171.4l2.3 2.3-2.3 2.4z"/>
<path d="M137.6 181l2.1-2.1 2.1 2.1z"/>
<path d="M73.1 145.5l1-.9 .7 1.7z"/>
<path d="M74.1 171.6l2.1-2.1 2.1 2.1z"/>
<path d="M196.1 105.6l2.4-2.3 2.3 2.3z"/>
<path d="M214.9 105.6l2.4-2.3 2.3 2.3z"/>
<path d="M196.1 122.1l2.4-2.4 2.3 2.4z"/>
<path d="M214.9 122.1l2.4-2.4 2.3 2.4z"/>
<path d="M212.6 154.9l2.3-2.3 2.4 2.3z"/>
<path d="M123.2 133.8h.3v4.7h-.3z" fill-rule="evenodd"/>
<path d="M137.6 140.4v.7h4.2v.7v-.7h-4.2z" fill-rule="evenodd"/>
<path d="M123.2 152.6h.3v4.7h-.3z" fill-rule="evenodd"/>
<path d="M137.6 159.2v.7h4.2v.7v-.7h-4.2z" fill-rule="evenodd"/>
<path d="M123.2 171.4h.3v4.7h-.3z" fill-rule="evenodd"/>
<path d="M137.6 178v.7h4.2v.7v-.7h-4.2z" fill-rule="evenodd"/>
<path d="M73.1 146.7h6.2v.5h-6.2z" fill-rule="evenodd"/>
<path d="M74.1 168.6v.7h4.2v.7v-.7h-4.2z" fill-rule="evenodd"/>
<path d="M196.1 103h4.7v.3h-4.7z" fill-rule="evenodd"/>
<path d="M214.9 103h4.7v.3h-4.7z" fill-rule="evenodd"/>
<path d="M196.1 119.5h4.7v.2h-4.7z" fill-rule="evenodd"/>
<path d="M214.9 119.5h4.7v.2h-4.7z" fill-rule="evenodd"/>
<path d="M212.6 152.4h4.7v.2h-4.7z" fill-rule="evenodd"/>
</g>
<text font-size="4.2" fill="#000080" x="203.2" y="177.4">7200G3-1.5KW(380V)-DB1</text>
<g font-size="2.5" fill="#000080">
<text x="219.6" y="184.8">http://liheming.jimdo.com</text>
<text x="266.7" y="184.8">V1.0</text>
</g>
<g font-size="2.1">
<text x="46.1" y="21.7">1</text>
<text x="113.6" y="21.7">2</text>
<text x="181.1" y="21.7">3</text>
<text x="248.6" y="21.7">4</text>
<text x="244.6" y="35.7">2</text>
<text x="252.6" y="35.7">1</text>
<text x="244.6" y="38.1">4</text>
<text x="244.6" y="40.5">6</text>
<text x="252.6" y="38.1">3</text>
<text x="252.6" y="40.5">5</text>
<text x="14.3" y="42.8">D</text>
<text x="244.6" y="42.8">8</text>
<text x="244.6" y="45.1">10</text>
<text x="244.6" y="47.5">12</text>
<text x="251.4" y="47.5">11</text>
<text x="252.6" y="42.8">7</text>
<text x="252.6" y="45.1">9</text>
<text x="280.1" y="42.8">D</text>
<text x="244.6" y="49.9">14</text>
<text x="244.6" y="52.2">16</text>
<text x="251.4" y="49.9">13</text>
<text x="251.4" y="52.2">15</text>
<text x="244.6" y="54.5">18</text>
<text x="244.6" y="56.9">20</text>
<text x="244.6" y="59.3">22</text>
<text x="251.4" y="54.5">17</text>
<text x="251.4" y="56.9">19</text>
<text x="251.4" y="59.3">21</text>
<text x="244.6" y="61.6">24</text>
<text x="244.6" y="63.9">26</text>
<text x="251.4" y="61.6">23</text>
<text x="251.4" y="63.9">25</text>
<text x="244.6" y="66.3">28</text>
<text x="244.6" y="68.7">30</text>
<text x="244.6" y="71">32</text>
<text x="251.4" y="66.3">27</text>
<text x="251.4" y="68.7">29</text>
<text x="251.4" y="71">31</text>
<text x="244.6" y="73.3">34</text>
<text x="244.6" y="75.7">36</text>
<text x="251.4" y="73.3">33</text>
<text x="251.4" y="75.7">35</text>
<text x="244.6" y="78.1">38</text>
<text x="244.6" y="80.4">40</text>
<text x="244.6" y="82.7">42</text>
<text x="251.4" y="78.1">37</text>
<text x="251.4" y="80.4">39</text>
<text x="251.4" y="82.7">41</text>
<text x="14.3" y="87.5">C</text>
<text x="244.6" y="85.1">44</text>
<text x="244.6" y="87.5">46</text>
<text x="244.6" y="89.8">48</text>
<text x="251.4" y="85.1">43</text>
<text x="251.4" y="87.5">45</text>
<text x="251.4" y="89.8">47</text>
<text x="280.1" y="87.5">C</text>
<text x="244.6" y="92.1">50</text>
<text x="251.4" y="92.1">49</text>
<text x="152.8" y="103.9">1</text>
<text x="152.8" y="106.2">2</text>
<text x="14.3" y="132.1">B</text>
<text x="280.1" y="132.1">B</text>
<text x="14.3" y="176.7">A</text>
<text x="197.3" y="175.5">Title</text>
<text x="280.1" y="176.7">A</text>
<text x="197.3" y="182.6">Size</text>
<text x="209" y="182.6">Number</text>
<text x="256.1" y="182.6">Revision</text>
<text x="197.3" y="189.6">Date:</text>
<text x="197.3" y="192">File:</text>
<text x="198.5" y="186.1">A4</text>
<text x="207.9" y="189.6">14-Jan-2012</text>
<text x="207.9" y="192">D:\变频器\tu20111110\台湾变频器图纸.ddb</text>
<text x="244.3" y="189.6">Sheet</text>
<text x="244.3" y="192">Drawn By:</text>
<text x="250.9" y="189.6">of</text>
<text x="46.1" y="195.5">1</text>
<text x="113.6" y="195.5">2</text>
<text x="181.1" y="195.5">3</text>
<text x="248.6" y="195.5">4</text>
</g>
<g font-size="2.1" fill="#800000">
<text x="20.5" y="28.7">P</text>
<text x="142.5" y="28.7">+24V</text>
<text x="20.2" y="33.5">N</text>
<text x="231.1" y="35.7">+24V</text>
<text x="262.5" y="35.7">RY</text>
<text x="130.7" y="40.5">+15V</text>
<text x="210" y="38.1">+24V</text>
<text x="262.5" y="38.1">FU</text>
<text x="262.5" y="40.5">BK</text>
<text x="232.1" y="42.8">CT1</text>
<text x="262.5" y="42.8">CT2</text>
<text x="262.5" y="47.5">G1'</text>
<text x="262.5" y="45.1">CT</text>
<text x="28.2" y="52.2">RY</text>
<text x="50.8" y="52.2">+24V</text>
<text x="262.5" y="49.9">G3'</text>
<text x="262.5" y="52.2">G5'</text>
<text x="187.2" y="54.5">-15V</text>
<text x="187.2" y="59.3">+15V</text>
<text x="220.1" y="54.5">-15V</text>
<text x="220.1" y="59.3">+15V</text>
<text x="262.5" y="54.5">G2'</text>
<text x="262.5" y="56.9">G4'</text>
<text x="262.5" y="59.3">G6'</text>
<text x="130.7" y="63.9">-15V</text>
<text x="187.2" y="61.6">CT1</text>
<text x="220.1" y="61.6">CT2</text>
<text x="262.5" y="61.6">Us</text>
<text x="186.9" y="67.5">+15V</text>
<text x="201.3" y="67.5">-15V</text>
<text x="231.1" y="66.3">+24V</text>
<text x="232.1" y="68.7">+5V</text>
<text x="262.5" y="68.7">+5V</text>
<text x="159" y="75.7">+5V</text>
<text x="231.6" y="80.4">-15V</text>
<text x="262.5" y="78.1">+15V</text>
<text x="262.5" y="82.7">-15V</text>
<text x="166" y="85.1">Us</text>
<text x="262.5" y="85.1">+24V</text>
<text x="147.5" y="95.7">P24</text>
<text x="232.1" y="92.1">N24</text>
<text x="262.5" y="92.1">P24</text>
<text x="172.1" y="98">P</text>
<text x="176.6" y="98">N</text>
<text x="46.1" y="115.6">+5V</text>
<text x="126.1" y="114.5">VU+</text>
<text x="147.5" y="114.5">N24</text>
<text x="154.3" y="118">E1</text>
<text x="171.7" y="123.9">P1</text>
<text x="176.1" y="123.9">N1</text>
<text x="154.3" y="129.7">VU-</text>
<text x="126.1" y="133.2">VV+</text>
<text x="154.3" y="136.8">E3</text>
<text x="253.1" y="135.6">-15V</text>
<text x="58.1" y="143.8">+5V</text>
<text x="86.1" y="143.8">VCC</text>
<text x="245.8" y="140.3">+15V</text>
<text x="154.3" y="148.5">VV-</text>
<text x="125.8" y="152">VW+</text>
<text x="154.3" y="155.5">E5</text>
<text x="269.5" y="150.9">CT</text>
<text x="154.3" y="167.3">VW-</text>
<text x="126.7" y="170.8">V+</text>
<text x="231.6" y="170.8">+15V</text>
<text x="154.3" y="174.3">E2,4,6</text>
<text x="154.3" y="186.1">V-</text>
</g>
<g font-size="2.1" fill="#000080">
<text x="31.5" y="26.9">R1</text>
<text x="43.3" y="26.9">R2</text>
<text x="109.1" y="27.5">T1</text>
<text x="118.3" y="25.2">D15</text>
<text x="31.5" y="30.6">19R/10W</text>
<text x="43.3" y="30.6">19R/10W</text>
<text x="62.1" y="33.9">R33</text>
<text x="100.4" y="32.3">R42</text>
<text x="100.4" y="34.6">33K</text>
<text x="118.3" y="32.3">DIODE</text>
<text x="130.3" y="32">C16</text>
<text x="130.3" y="34.4">150u/35V</text>
<text x="142.1" y="31.5">R46</text>
<text x="142.1" y="35.3">3.9K</text>
<text x="219.4" y="32.7">THG1</text>
<text x="224.4" y="34.6">Rt</text>
<text x="243.2" y="32.3">7CN</text>
<text x="33.6" y="39.7">MC1</text>
<text x="62.1" y="37.6">270K</text>
<text x="72.2" y="39.3">R34</text>
<text x="72.2" y="41.7">270K</text>
<text x="94.7" y="36.9">C23</text>
<text x="118.3" y="36.9">D14</text>
<text x="62.1" y="45.6">R35</text>
<text x="94.7" y="44">103</text>
<text x="102" y="43.8">D21</text>
<text x="102" y="46.1">DIODE</text>
<text x="118.3" y="44">DIODE</text>
<text x="130.3" y="43.8">C21</text>
<text x="130.3" y="46.1">220u/25V</text>
<text x="38.4" y="48.7">D28</text>
<text x="60.5" y="53.4">R36</text>
<text x="62.1" y="49.4">270K</text>
<text x="80.9" y="50.8">D19</text>
<text x="80.9" y="53.2">DIODE</text>
<text x="177.3" y="51.1">CT1</text>
<text x="210.2" y="51.1">CT2</text>
<text x="38.4" y="55.7">DIODE</text>
<text x="60.5" y="55.7">270K</text>
<text x="102" y="55.7">Q6</text>
<text x="130.3" y="57.8">C20</text>
<text x="43" y="62.8">C17</text>
<text x="62.1" y="62.8">Q8</text>
<text x="62.1" y="65.1">C2721</text>
<text x="90.3" y="64.4">R49</text>
<text x="108.7" y="63.3" transform="rotate(-90 108.7 63.3)">QM5HL-24H</text>
<text x="118.3" y="60.5">D12</text>
<text x="130.3" y="60.2">220u/25V</text>
<text x="43" y="69.8">333</text>
<text x="71.7" y="67.5">Q9</text>
<text x="71.7" y="70">C2721</text>
<text x="90.3" y="68.2">51R</text>
<text x="100.4" y="69.8">R43</text>
<text x="107.4" y="69.8">R44</text>
<text x="118.3" y="67.5">DIODE</text>
<text x="130.3" y="69.6">C24</text>
<text x="130.3" y="71.9">1200u/10V</text>
<text x="144.4" y="69.6">C25</text>
<text x="144.4" y="71.9">1200u/10V</text>
<text x="158.5" y="69.6">C33</text>
<text x="158.5" y="71.9">155</text>
<text x="88.6" y="72.2">R48</text>
<text x="88.6" y="74.5">1K</text>
<text x="100.4" y="72.2">5.1R</text>
<text x="107.4" y="72.2">2R</text>
<text x="118.3" y="72.2">D13</text>
<text x="191.4" y="74.3">C13</text>
<text x="191.4" y="76.6">155</text>
<text x="205.6" y="74.3">C14</text>
<text x="205.6" y="76.6">155</text>
<text x="66.8" y="81.3">C19</text>
<text x="66.8" y="83.7">224</text>
<text x="76.2" y="79">D20</text>
<text x="76.2" y="81.3">DIODE</text>
<text x="118.3" y="79.2">DIODE</text>
<text x="118.3" y="81.5">D18</text>
<text x="130.3" y="83.2">R37</text>
<text x="142.1" y="83.2">R56</text>
<text x="153.8" y="83.2">R64</text>
<text x="38.4" y="89.3">U?</text>
<text x="61.9" y="88.6">D17</text>
<text x="76.2" y="85.5">R45</text>
<text x="76.2" y="89.3">75R</text>
<text x="118.3" y="88.6">DIODE</text>
<text x="130.3" y="87">150R</text>
<text x="142.1" y="87">20K</text>
<text x="153.8" y="87">75K</text>
<text x="25.1" y="93.3">R51</text>
<text x="25.1" y="95.7">1K</text>
<text x="50.3" y="90.3">R40</text>
<text x="50.3" y="94">1.5K</text>
<text x="61.9" y="95.7">DIODE</text>
<text x="118.3" y="95.7">D8</text>
<text x="142.1" y="90.7">C34</text>
<text x="142.1" y="93.1">CAP</text>
<text x="36" y="99.7">PC817</text>
<text x="61.9" y="98">D11</text>
<text x="151.5" y="100.3">11CN</text>
<text x="61.9" y="107.4">D16</text>
<text x="61.9" y="105.1">DIODE2</text>
<text x="118.3" y="102.7">DIODE</text>
<text x="130.3" y="102.5">C15</text>
<text x="130.3" y="104.8">330u/35V</text>
<text x="140.4" y="102.7">R32</text>
<text x="140.4" y="105.1">3.9K</text>
<text x="165.5" y="102.7">CT3</text>
<text x="200.8" y="104.8">D26</text>
<text x="200.8" y="107.2">DIODE</text>
<text x="210.2" y="104.8">C28</text>
<text x="210.2" y="107.2">102</text>
<text x="219.6" y="104.8">D27</text>
<text x="219.6" y="107.2">DIODE</text>
<text x="229" y="104.8">C27</text>
<text x="229" y="107.2">102</text>
<text x="33.9" y="113.7">R50</text>
<text x="50.3" y="109.1">R39</text>
<text x="50.3" y="112.8">33R</text>
<text x="151.5" y="109.7">FAN</text>
<text x="186.7" y="111.9">C26</text>
<text x="33.9" y="117.5">30R</text>
<text x="43.9" y="119.1">R55</text>
<text x="61.9" y="114.5">DIODE</text>
<text x="118.3" y="114.5">D2</text>
<text x="130.3" y="116.1">R10</text>
<text x="130.3" y="119.8">1.5K</text>
<text x="186.7" y="114.2">333</text>
<text x="43.9" y="121.5">6.19K</text>
<text x="118.3" y="121.5">DIODE</text>
<text x="130.3" y="123.6">C3</text>
<text x="130.3" y="125.9">56u/35V</text>
<text x="141.8" y="121.3">D104</text>
<text x="141.8" y="123.6">10V</text>
<text x="153.8" y="121.3">C4</text>
<text x="153.8" y="123.6">120u/16V</text>
<text x="210.2" y="121.3">C37</text>
<text x="210.2" y="123.6">102</text>
<text x="229" y="121.3">C38</text>
<text x="229" y="123.6">102</text>
<text x="43.9" y="130.9">R53</text>
<text x="43.9" y="133.2">680R</text>
<text x="71.5" y="137.9">Q5</text>
<text x="118.3" y="133.2">D7</text>
<text x="130.3" y="134.9">R24</text>
<text x="25.7" y="142.4">U7</text>
<text x="43.9" y="142.6">R52</text>
<text x="71.5" y="140.3">PNP</text>
<text x="118.3" y="140.3">DIODE</text>
<text x="130.3" y="142.4">C6</text>
<text x="130.3" y="138.6">1.5K</text>
<text x="141.8" y="140.1">D6</text>
<text x="141.8" y="142.4">10V</text>
<text x="153.8" y="140.1">C7</text>
<text x="153.8" y="142.4">120u/16V</text>
<text x="255.6" y="142.6">R63</text>
<text x="25.7" y="145.2">TL431</text>
<text x="43.9" y="145">6.8K</text>
<text x="84" y="147.3">R22</text>
<text x="84" y="149.7">5.1K</text>
<text x="130.3" y="144.7">56u/35V</text>
<text x="240.8" y="147.3">3</text>
<text x="247.9" y="147.3">8</text>
<text x="252.6" y="149.7">7</text>
<text x="255.6" y="145">30K</text>
<text x="257.3" y="148.9">R70</text>
<text x="66.8" y="151.3">R21</text>
<text x="66.8" y="155">300R</text>
<text x="118.3" y="152">D9</text>
<text x="130.3" y="153.7">R29</text>
<text x="207.9" y="154.1">C40</text>
<text x="217.3" y="151.8">D24</text>
<text x="217.3" y="154.1">DIODE</text>
<text x="225" y="152">R60</text>
<text x="225" y="154.4">510R</text>
<text x="236.1" y="151.8">C41</text>
<text x="236.1" y="154.1">222</text>
<text x="240.8" y="152">2</text>
<text x="250.2" y="154.4">4</text>
<text x="257.3" y="152.8">RES1</text>
<text x="76.9" y="156.7">R23</text>
<text x="76.9" y="159.1">20R</text>
<text x="118.3" y="159.1">DIODE</text>
<text x="130.3" y="161.2">C10</text>
<text x="130.3" y="157.4">1.5K</text>
<text x="141.8" y="158.8">D10</text>
<text x="141.8" y="161.2">10V</text>
<text x="153.8" y="158.8">C11</text>
<text x="153.8" y="161.2">120u/16V</text>
<text x="207.9" y="156.5">103</text>
<text x="234.4" y="159.1">R62</text>
<text x="234.4" y="161.4">10K</text>
<text x="241.6" y="161.4">R61 -15V</text>
<text x="252.3" y="158.8">U8</text>
<text x="252.3" y="161.6">C311</text>
<text x="130.3" y="163.5">56u/35V</text>
<text x="241.6" y="163.8">1.5K</text>
<text x="78.3" y="168.2">D5</text>
<text x="78.3" y="170.6">3.6V</text>
<text x="118.3" y="170.8">D4</text>
<text x="130.3" y="172.5">R17</text>
<text x="118.3" y="177.9">DIODE</text>
<text x="130.3" y="176.2">1.5K</text>
<text x="141.8" y="177.6">D3</text>
<text x="153.8" y="177.6">C9</text>
<text x="130.3" y="180">C8</text>
<text x="130.3" y="182.3">56u/35V</text>
<text x="141.8" y="180">10V</text>
<text x="153.8" y="180">120u/16V</text>
<text x="266.7" y="192">李和明</text>
<text x="266.7" y="189.6">1/2</text>
</g>
</svg>
